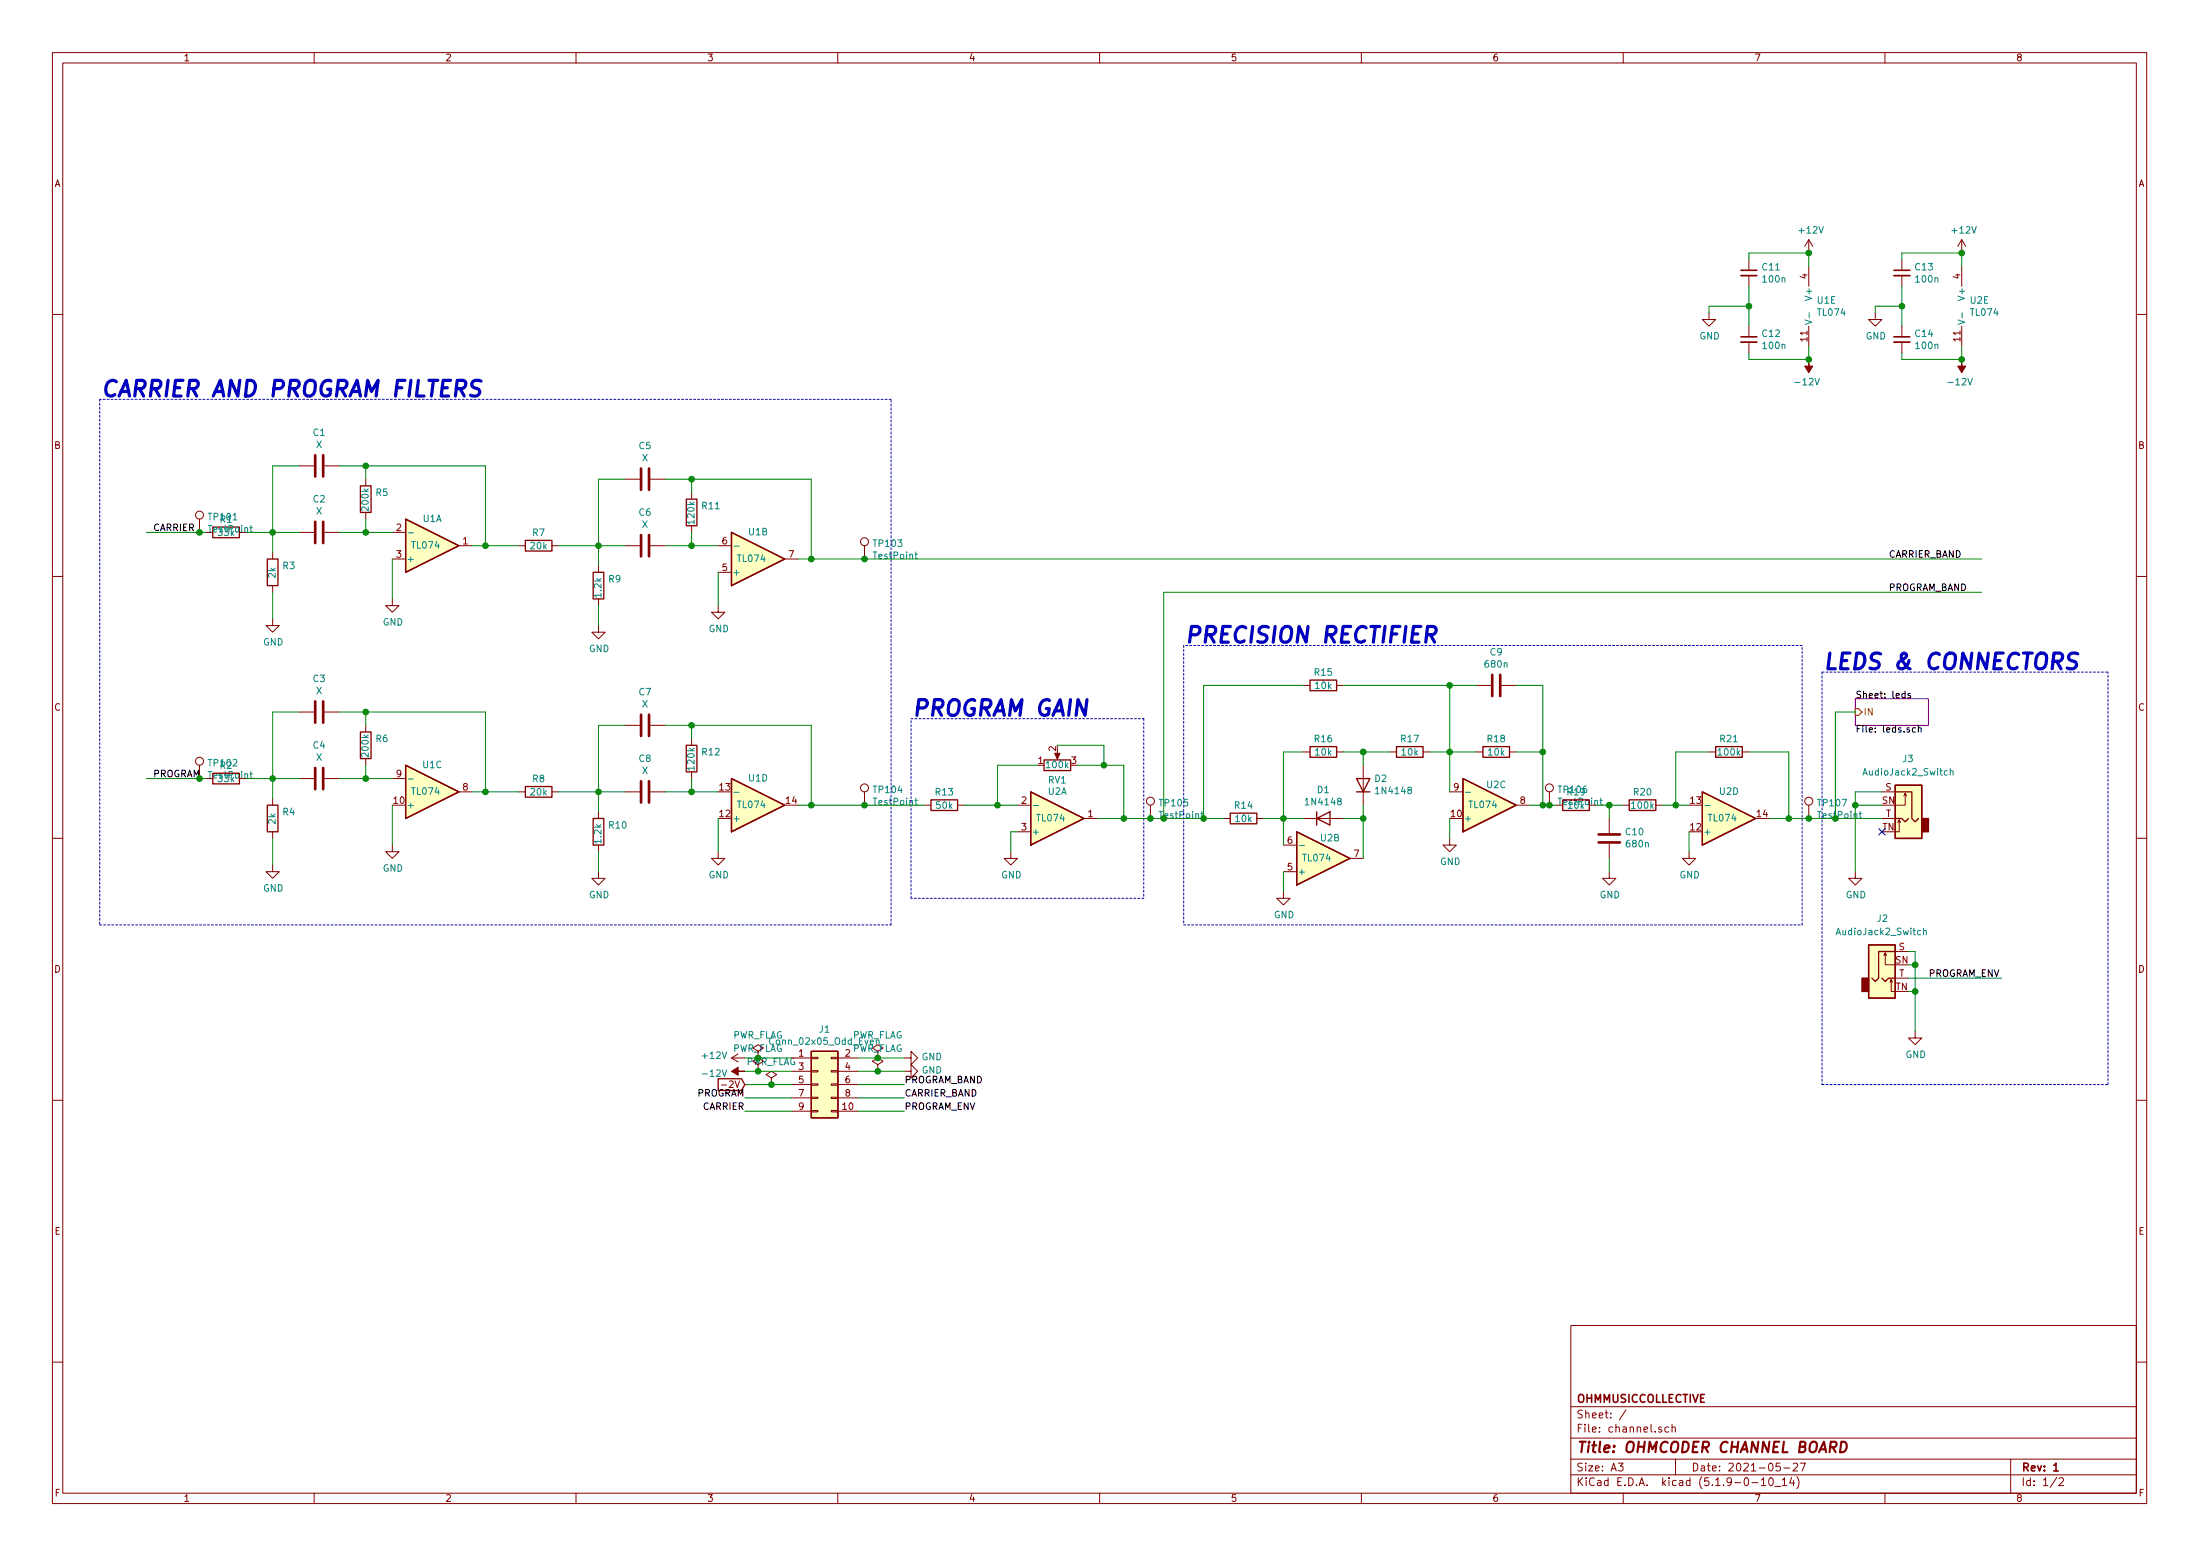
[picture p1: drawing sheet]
<svg xmlns="http://www.w3.org/2000/svg" width="420mm" height="297mm" viewBox="0 0 420 297" stroke-linecap="round" stroke-linejoin="round" font-family="sans-serif">
<g fill="none" stroke="#840000" stroke-width=".19">
<path d="M10 10h400v277h-400zM12 12h396v273.1h-396zM60 10v2M110 10v2M160 10v2M210 10v2M260 10v2M310 10v2M360 10v2M326.4 59.7v1.3h1.3l-1.3 1.3-1.3-1.3h1.3M334 49.6v2M334 52.6v2"/>
<path d="M345.4 45.8v2.5M345.4 50.8v3.8M345.4 45.8l-.7 1.2M345.4 45.8l.8 1.2M358.1 59.7v1.3h1.3l-1.3 1.3-1.2-1.3h1.2M363.2 49.6v2M363.2 52.6v2M374.6 45.8l-.7 1.2M374.6 45.8v2.5M374.6 50.8v3.8M374.6 45.8l.8 1.2M10 60h2"/>
<path d="M334 62.3v2M334 65.3v2M345.4 62.3v3.8M363.2 62.3v2M363.2 65.3v2M374.6 62.3v3.8M408 60h2M38.1 99.1v2.5M57.1 88.9h2.8M62 88.9h2.8M69.8 91.5v1.2M69.8 97.8v1.3"/>
<path d="M119.4 91.5h2.8M124.2 91.5h2.8M132.1 94v1.3M10 110h2M39.4 101.6h1.2M52.1 118.1v1.3h1.2l-1.2 1.3-1.3-1.3h1.3M52.1 105.4v1.3M52.1 111.8v1.3M57.1 101.6h2.8M62 101.6h2.8M74.9 114.3v1.3h1.3l-1.3 1.3-1.2-1.3h1.2M74.9 106.7h2.6"/>
<path d="M74.9 101.6h2.6M87.6 104.2h2.6M99.1 104.2h1.2M105.4 104.2h1.3M114.3 119.4v1.3h1.3l-1.3 1.3-1.3-1.3h1.3M114.3 108v1.3M114.3 114.3v1.3M119.4 104.2h2.8M124.2 104.2h2.8M132.1 100.4v1.2M137.2 115.6v1.3h1.2l-1.2 1.2-1.3-1.2h1.3M137.2 109.3h2.5"/>
<path d="M137.2 104.2h2.5M149.9 106.7h2.5M165.1 104.2v2.5M408 110h2M57.1 135.9h2.8M62 135.9h2.8M69.8 138.5v1.2M119.4 138.5h2.8M124.2 138.5h2.8M248.9 130.8h1.3M255.3 130.8h1.2M281.9 130.8h2.8"/>
<path d="M286.8 130.8h2.8M38.1 146.1v2.5M39.4 148.6h1.2M52.1 152.4v1.3M52.1 158.8v1.3M57.1 148.6h2.8M62 148.6h2.8M69.8 144.8v1.3M74.9 148.6h2.6M87.6 151.2h2.6M99.1 151.2h1.2M105.4 151.2h1.3"/>
<path d="M114.3 155v1.2M119.4 151.2h2.8M124.2 151.2h2.8M132.1 141v1.3M132.1 147.4v1.2M165.1 151.2v2.5M176.5 153.7h1.3M182.9 153.7h1.2M194.3 153.7h2.5M194.3 158.8h2.5M201.9 143.5v1.1M207 156.2h2.5"/>
<path d="M219.7 153.7v2.5M233.7 156.2h1.2M240 156.2h1.3M248.9 143.5h1.3M248.9 156.2h7.6M255.3 143.5h1.2M260.3 146.1v7.6M265.4 143.5h1.3M271.8 143.5h1.2M276.9 151.2h2.5M281.9 143.5h1.3M288.3 143.5h1.3"/>
<path d="M289.6 153.7h2.5M295.9 151.2v2.5M297.2 153.7h1.2M307.3 156.2v2.8M309.9 153.7h1.2M316.2 153.7h1.3M326.4 143.5h1.3M332.7 143.5h1.3M345.4 153.7v2.5M359.4 156.2h2.5M359.4 151.2h2.5M362.7 156.5l-.2 .5"/>
<path d="M363 157l-.3-.5v2.3h-.8M363.9 151.4l-.3 .5M364.1 151.9l-.2-.5v2.3h-2M10 160h2M52.1 165.1v1.3h1.2l-1.2 1.3-1.3-1.3h1.3M74.9 161.3v1.3h1.3l-1.3 1.3-1.2-1.3h1.2M114.3 166.4v1.3h1.3l-1.3 1.2-1.3-1.2h1.3M114.3 161.3v1.3M137.2 162.6v1.3h1.2l-1.2 1.2-1.3-1.2h1.3M193 162.6v1.3h1.3l-1.3 1.2-1.2-1.2h1.2M245.1 170.2v1.3h1.3l-1.3 1.3-1.3-1.3h1.3M245.1 166.4h2.5"/>
<path d="M245.1 161.3h2.5M257.8 163.9h2.5M276.9 160.1v1.2h1.2l-1.2 1.3-1.3-1.3h1.3M307.3 166.4v1.3h1.3l-1.3 1.2-1.2-1.2h1.2M307.3 161.1v2.8M322.6 162.6v1.3h1.2l-1.2 1.2-1.3-1.2h1.3M354.3 166.4v1.3h1.3l-1.3 1.2-1.2-1.2h1.2M408 160h2M359.8 182.4l.2-.5v2.3h1.9M360 181.9l.3 .5M360.9 187.5l.3-.5v2.3h.7M361.2 187l.2 .5"/>
<path d="M361.9 181.6h2.6M361.9 186.7h2.6M365.8 196.9v1.3h1.2l-1.2 1.2-1.3-1.2h1.3M10 210h2M137.8 207.1h1M139.7 202h2.5M139.7 202l1.3 .7M141 201.2l-1.3 .8M144.8 203.2l-1-.6 1-.6 1 .6-1 .6v1.3M144.8 204.5h.1M144.8 200.7l1-.6-1-.7-1 .7 1 .6v1.3M147.3 205.8l1-.7-1-.6-1 .6 1 .7v1.2"/>
<path d="M147.3 207h.1M151.1 202h3.8M151.1 212.1h3.8M151.1 204.5h3.8M151.1 207h3.8M151.1 209.6h3.8M154.9 212h1.3v.3h-1.3zM154.9 209.5h1.3v.2h-1.3zM154.9 204.4h1.3v.2h-1.3zM154.9 201.8h1.3v.3h-1.3zM154.9 206.9h1.3v.3h-1.3zM158.7 212h1.3v.3h-1.3z"/>
<path d="M158.7 209.5h1.3v.2h-1.3zM158.7 204.4h1.3v.2h-1.3zM158.7 201.8h1.3v.3h-1.3zM158.7 206.9h1.3v.3h-1.3zM160 202h3.8M160 212.1h3.8M160 204.5h3.8M160 207h3.8M160 209.6h3.8M167.6 200.7l1.1-.6-1.1-.7-1 .7 1 .6v1.3M167.6 202h.1M167.6 203.2l1.1-.6-1.1-.6-1 .6 1 .6v1.3"/>
<path d="M167.6 204.5h.1M172.7 202h1.3v-1.3l1.3 1.3-1.3 1.2v-1.2M172.7 204.5h1.3v-1.3l1.3 1.3-1.3 1.3v-1.3M408 210h2M300 253h108v32.1h-108zM10 260h2M300 278.5h108M300 274.5h108M300 268.5h108M309 279.3h1l-.5 .6 .4 .1v.7l-.2 .1-.7-.1M310.5 269.1l-1.2 2M317.3 272.5l-.3-.1-.2 .2v.2l.5 .2v.3h-.5"/>
<path d="M318.7 272.5l-.4-.1-.3 .3v.6l.3 .1 .4-.1M319.3 272.5l.2-.1 .4 .1 .1 .9M319.3 271.9v1.5M320 278.5v3M340 279.3h-.8v.7l.2-.1h.5l.1 .3v.5l-.2 .1-.6-.1M342.5 279.5l.5-.2 .3 .2v.2l-.9 1.1h.9M343.8 279.3h1l-.6 1.5M384 278.5v6.6M408 260h2M60 285.1v1.9M110 285.1v1.9M160 285.1v1.9"/>
<path d="M210 285.1v1.9M260 285.1v1.9M300 281.5h108M310 285.1v1.9M334.6 283h1.1M336.4 282.5l.4-.4v1.5M336.4 283.6h.8M337.9 282.3l.3-.2a.81 .81 0 0 1 .5 .6 .81 .81 0 0 1-.2 .8l-.2 .1a.79 .79 0 0 1-.4-1.3zM338.9 283.8h1.2M340.4 282.5l.4-.4v1.5M340.4 283.6h.8M340.7 280.2h1.1"/>
<path d="M342.2 282l-.4 1.1h.9M342.5 282.6v1M343.2 281.9a1.71 1.71 0 0 1 0 2.3M360 285.1v1.9M392.8 282l-1.3 2M393.2 282.3l.6-.2 .3 .4-.9 1.1h.9"/>
<circle cx="38.1" cy="98.3" r=".76"/>
<circle cx="165.1" cy="103.4" r=".76"/>
<circle cx="38.1" cy="145.3" r=".76"/>
<circle cx="165.1" cy="150.4" r=".76"/>
<circle cx="219.7" cy="152.9" r=".76"/>
<circle cx="295.9" cy="150.4" r=".76"/>
<circle cx="345.4" cy="152.9" r=".76"/>
</g>
<path d="M332.5 51.6h3M361.7 51.6h3M332.5 64.3h3M361.7 64.3h3M392.2 279.7l.5-.4v1.5M392.2 280.8h.9" fill="none" stroke="#840000" stroke-width=".3"/>
<path d="M351.7 275.2a.97 .97 0 0 1 1 .6 .97 .97 0 0 1-.3 1.1l-.5 .3h-.5z" fill="none" stroke="#840000" stroke-width=".41"/>
<path d="M354.3 133.4h14v5.1h-14z" fill="none" stroke="#840084" stroke-width=".19"/>
<path d="M363.8 132.4h-.3l-.3 .2 .1 .6h.5M363.8 131.9v1.3M364.8 132.4h-.2l-.2 .1v.2l.4 .2v.3h-.4M365.8 139l-.3-.1-.3 .3 .1 .5h.5M366.4 139.1l.1-.2 .4 .1v.8M366.4 138.5v1.3" fill="none" stroke="#000" stroke-width=".19"/>
<path d="M354.3 135.3h.7l.6 .6-.6 .7h-.7z" fill="none" stroke="#848400" stroke-width=".25"/>
<g fill="#ffffc2" stroke="#ffffc2" stroke-width=".19">
<path d="M139.7 101.6l10.2 5.1-10.2 5.1z"/>
<path d="M154.9 200.7h5.1v12.7h-5.1z"/>
<path d="M196.8 151.2l10.2 5-10.2 5.1z"/>
<path d="M247.6 158.8l10.2 5.1-10.2 5z"/>
<path d="M77.5 99.1l10.1 5.1-10.1 5.1z"/>
<path d="M139.7 148.6l10.2 5.1-10.2 5.1z"/>
<path d="M77.5 146.1l10.1 5.1-10.1 5z"/>
<path d="M325.1 151.2l10.2 5-10.2 5.1z"/>
<path d="M279.4 148.6l10.2 5.1-10.2 5.1z"/>
<path d="M361.9 149.9h5.1v10.2h-5.1z"/>
<path d="M356.9 180.4h5v10.1h-5z"/>
</g>
<g fill="none" stroke="#840000" stroke-width=".25">
<path d="M68.8 92.7h2.1v5.1h-2.1zM77.5 99.1l10.1 5.1-10.1 5.1zM131.1 95.3h2v5.1h-2zM40.6 100.6h5.1v2.1h-5.1zM51.1 106.7h2v5.1h-2zM100.3 103.2h5.1v2h-5.1zM113.3 109.3h2v5h-2zM139.7 101.6l10.2 5.1-10.2 5.1zM68.8 139.7h2.1v5.1h-2.1zM250.2 129.8h5.1v2.1h-5.1zM40.6 147.6h5.1v2h-5.1zM51.1 153.7h2v5.1h-2z"/>
<path d="M77.5 146.1l10.1 5.1-10.1 5zM100.3 150.2h5.1v2h-5.1zM113.3 156.2h2v5.1h-2zM131.1 142.3h2v5.1h-2zM139.7 148.6l10.2 5.1-10.2 5.1zM177.8 152.7h5.1v2h-5.1zM196.8 151.2l10.2 5-10.2 5.1zM199.4 145.1h5.1v2h-5.1zM234.9 155.2h5.1v2.1h-5.1zM247.6 158.8l10.2 5.1-10.2 5zM250.2 142.5h5.1v2.1h-5.1zM251.5 156.2l2.5-1.2v2.5z"/>
<path d="M251.5 155v2.5M259.1 148.6h2.5l-1.3 2.6zM259.1 151.2h2.5M266.7 142.5h5.1v2.1h-5.1zM279.4 148.6l10.2 5.1-10.2 5.1zM283.2 142.5h5.1v2.1h-5.1zM298.4 152.7h5.1v2h-5.1zM311.1 152.7h5.1v2h-5.1zM325.1 151.2l10.2 5-10.2 5.1zM327.7 142.5h5v2.1h-5zM361.9 149.9h5.1v10.2h-5.1zM361.9 156.2h1.3l.7 .7 .6-.7"/>
<path d="M361.9 151.2h3.2v5l.7 .7 .6-.7M356.9 180.4h5v10.1h-5zM359.4 186.7l.6 .7 .7-.7h1.2M361.9 181.6h-3.1v5.1l-.7 .7-.6-.7M137.2 205.9h4.4l.6 1.1-.6 1.2h-4.4zM154.9 200.7h5.1v12.7h-5.1z"/>
</g>
<g fill="none" stroke="#008484" stroke-width=".19">
<path d="M345.5 59.7v1M374.7 59.7v1M344.7 61.1l1.3 .4-1.3 .4M373.9 61.1l1.3 .4-1.3 .4M47.7 100.7h.5M47.9 100.3v1.1l.3 .2M78 101.7h.9M140.2 104.3h1M174.7 105.8h.5M174.9 105.4v1.1l.3 .1M47.7 147.7h.5M47.9 147.3v1.1l.3 .2"/>
<path d="M78 148.7h.9M140.2 151.2h1M174.7 152.8h.5M174.9 152.4v1.1l.3 .1M197.3 153.8h1M229.3 155.3h.5M229.5 154.9v1.1l.3 .2M279.9 151.2h1M305.5 152.8h.5M305.7 152.4v1.1l.3 .1M325.6 153.8h1M355.1 155.3h.4"/>
<path d="M355.2 154.9v1.1l.3 .2M372.5 147.3l.1-.2 .3 .1 .1 .8M372.5 146.7v1.3M248.1 161.4h1M367.4 177.7l.1-.1 .3 .1 .1 .7M367.4 177.2v1.2M167.4 198.7l.1-.2 .3 .1 .1 .8M167.4 198.5v.9"/>
</g>
<path d="M332.5 52.6h3M361.7 52.6h3M332.5 65.3h3M361.7 65.3h3" fill="none" stroke="#840000" stroke-width=".33"/>
<g fill="#840000" stroke="#840000" stroke-width=".19">
<path d="M139.7 204.5l1.3-.8v.8h1.2h-1.2v.8z"/>
<path d="M345.4 68.6v1.3h.8l-.8 1.3-.7-1.3h.7z"/>
<path d="M201.4 143.8h1l-.5 1.1z"/>
<path d="M374.6 68.6v1.3h.8l-.8 1.3-.7-1.3h.7z"/>
</g>
<g fill="none" stroke="#840000" stroke-width=".51">
<path d="M60.2 86.9v4.1M60.2 99.6v4.1M61.7 86.9v4.1M61.7 99.6v4.1M122.4 89.4v4.1M124 89.4v4.1M122.4 102.1v4.1M124 102.1v4.1M60.2 133.9v4.1M61.7 133.9v4.1M122.4 136.4v4.1M124 136.4v4.1"/>
<path d="M285 128.8v4.1M286.5 128.8v4.1M60.2 146.6v4.1M61.7 146.6v4.1M122.4 149.1v4.1M124 149.1v4.1M305.3 159.3h4.1M305.3 160.8h4.1"/>
</g>
<g fill="#840000" stroke="#840000" stroke-width=".25">
<path d="M367 156.2h1.3v2.6h-1.3z"/>
<path d="M355.6 186.7h1.3v2.6h-1.3z"/>
</g>
<g fill="none" stroke="#0000c2" stroke-width=".19" stroke-dasharray=".4 .4">
<path d="M19 76.2v100.4M170.2 76.2h-151.2M174 137.2h44.4M218.4 137.2v34.3M226.1 123.2v53.4M344.2 123.2h-118.1M348 128.3v78.7M348 128.3h54.6M19 176.6h151.2M170.2 176.6v-100.4M174 171.5v-34.3M218.4 171.5h-44.4"/>
<path d="M226.1 176.6h118.1M344.2 176.6v-53.4M348 207h54.6M402.6 207v-78.7"/>
</g>
<g fill="none" stroke="#008400" stroke-width=".19">
<path d="M334 58.5h-7.6v1.2M334 49.6v-1.3h11.4v2.5M334 54.6v7.7M363.2 49.6v-1.3h11.4v2.5M363.2 54.6v7.7M363.2 58.5h-5.1v1.2M345.4 66.1v2.5h-11.4v-1.3M374.6 66.1v2.5h-11.4v-1.3M57.1 88.9h-5v16.5M64.8 88.9h27.9v15.3M69.8 88.9v2.6M69.8 99.1v2.5"/>
<path d="M119.4 91.5h-5.1v16.5M127 91.5h27.9v15.2M132.1 91.5v2.5M27.9 101.6h11.5M47 101.6h10.1M52.1 113.1v5M64.8 101.6h10.1M74.9 106.7v7.6M90.2 104.2h8.9M106.7 104.2h12.7M114.3 115.6v3.8M127 104.2h10.2"/>
<path d="M132.1 101.6v2.6M137.2 109.3v6.3M152.4 106.7h226.1M378.5 113.1h-156.3v43.1M57.1 135.9h-5v16.5M64.8 135.9h27.9v15.3M69.8 135.9v2.6M119.4 138.5h-5.1v16.5M127 138.5h27.9v15.2M132.1 138.5v2.5M248.9 130.8h-19v25.4M256.5 130.8h25.4"/>
<path d="M276.9 130.8v20.4M289.6 130.8h5v22.9M354.3 135.9h-3.8v20.3M27.9 148.6h11.5M47 148.6h10.1M64.8 148.6h10.1M69.8 146.1v2.5M74.9 153.7v7.6M90.2 151.2h8.9M106.7 151.2h12.7M127 151.2h10.2M132.1 148.6v2.6"/>
<path d="M137.2 156.2v6.4M152.4 153.7h24.1M184.1 153.7h10.2M194.3 158.8h-1.3v3.8M198.1 146.1h-7.6v7.6M201.9 142.3h8.9v3.8M205.7 146.1h8.9v10.1M209.5 156.2h24.2M241.3 156.2h7.6M248.9 143.5h-3.8v17.8M256.5 143.5h8.9M256.5 156.2h3.8"/>
<path d="M260.3 143.5v2.6M260.3 153.7v10.2M273 143.5h8.9M276.9 156.2v3.9M289.6 143.5h5M292.1 153.7h5.1M304.8 153.7h5.1M307.3 153.7v2.5M317.5 153.7h5.1M322.6 158.8v3.8M326.4 143.5h-6.4v10.2M334 143.5h7.6v12.7"/>
<path d="M337.8 156.2h21.6M354.3 153.7h5.1M359.4 151.2h-5.1v15.2M52.1 160.1v5M114.3 162.6v3.8M245.1 166.4v3.8M307.3 163.9v2.5M364.5 181.6h1.3v15.3M364.5 189.3h1.3M364.5 184.2h1.3M364.5 186.7h17.8M142.2 212.1h8.9"/>
<path d="M142.2 209.6h8.9M142.2 204.5h8.9M142.2 207h8.9M144.8 202h6.3M163.8 202h8.9M163.8 212.1h8.9M163.8 209.6h8.9M163.8 204.5h8.9M163.8 207h8.9"/>
</g>
<path d="M91.9 72.8a1.25 1.25 0 0 0-1.6 .1 .68 .68 0 0 0 .3 1.1l.5 .2a.73 .73 0 0 1 .6 .8 .73 .73 0 0 1-.7 .6h-.8l-.4-.2M272.5 121.2h1.1a.83 .83 0 0 0 .7-.7 .83 .83 0 0 0-.5-.9h-1.2l-.3 3M273.2 121.2l.8 1.4M396.8 124.8a1.25 1.25 0 0 0-1.6 .2 .68 .68 0 0 0 .3 1.1l.6 .1a.73 .73 0 0 1 .5 .8 .73 .73 0 0 1-.7 .7h-.7l-.4-.2" fill="none" stroke="#0000c2" stroke-width=".61"/>
<g fill="#008400" stroke="#008400" stroke-width=".25">
<circle cx="69.9" cy="88.9" r=".51"/>
<circle cx="167.6" cy="202" r=".51"/>
<circle cx="92.7" cy="104.2" r=".51"/>
<circle cx="147.3" cy="207" r=".51"/>
<circle cx="167.6" cy="204.5" r=".51"/>
<circle cx="144.8" cy="204.5" r=".51"/>
<circle cx="114.3" cy="104.2" r=".51"/>
<circle cx="132.1" cy="104.2" r=".51"/>
<circle cx="374.6" cy="48.3" r=".51"/>
<circle cx="154.9" cy="153.7" r=".51"/>
<circle cx="374.6" cy="68.6" r=".51"/>
<circle cx="190.5" cy="153.7" r=".51"/>
<circle cx="345.4" cy="48.3" r=".51"/>
<circle cx="345.4" cy="68.6" r=".51"/>
<circle cx="154.9" cy="106.7" r=".51"/>
<circle cx="260.3" cy="156.2" r=".51"/>
<circle cx="260.3" cy="143.5" r=".51"/>
<circle cx="132.1" cy="138.5" r=".51"/>
<circle cx="334" cy="58.5" r=".51"/>
<circle cx="214.6" cy="156.2" r=".51"/>
<circle cx="114.3" cy="151.2" r=".51"/>
<circle cx="210.8" cy="146.1" r=".51"/>
<circle cx="363.2" cy="58.5" r=".51"/>
<circle cx="132.1" cy="151.2" r=".51"/>
<circle cx="354.3" cy="153.7" r=".51"/>
<circle cx="92.7" cy="151.2" r=".51"/>
<circle cx="69.9" cy="135.9" r=".51"/>
<circle cx="69.9" cy="101.6" r=".51"/>
<circle cx="69.9" cy="148.6" r=".51"/>
<circle cx="52.1" cy="148.6" r=".51"/>
<circle cx="38.1" cy="101.6" r=".51"/>
<circle cx="365.8" cy="184.2" r=".51"/>
<circle cx="365.8" cy="189.3" r=".51"/>
<circle cx="165.1" cy="106.7" r=".51"/>
<circle cx="132.1" cy="91.5" r=".51"/>
<circle cx="52.1" cy="101.6" r=".51"/>
<circle cx="165.1" cy="153.7" r=".51"/>
<circle cx="276.9" cy="143.5" r=".51"/>
<circle cx="229.9" cy="156.2" r=".51"/>
<circle cx="38.1" cy="148.6" r=".51"/>
<circle cx="341.6" cy="156.2" r=".51"/>
<circle cx="320" cy="153.7" r=".51"/>
<circle cx="219.7" cy="156.2" r=".51"/>
<circle cx="307.3" cy="153.7" r=".51"/>
<circle cx="294.6" cy="153.7" r=".51"/>
<circle cx="345.4" cy="156.2" r=".51"/>
<circle cx="294.6" cy="143.5" r=".51"/>
<circle cx="276.9" cy="130.8" r=".51"/>
<circle cx="295.9" cy="153.7" r=".51"/>
<circle cx="245.1" cy="156.2" r=".51"/>
</g>
<path d="M358.8 158.2l1.2 1.2M360 158.2l-1.2 1.2" fill="none" stroke="#000084" stroke-width=".19"/>
<g font-size="4.2" fill="#0000c2">
<text x="19" y="75.8">CARRIER AND PROGRAM FILTERS</text>
<text x="226.1" y="122.7">PRECISION RECTIFIER</text>
<text x="348" y="127.8">LEDS &amp; CONNECTORS</text>
<text x="174" y="136.7">PROGRAM GAIN</text>
</g>
<text font-size="2.8" fill="#840000" x="301" y="277.3">Title: OHMCODER CHANNEL BOARD</text>
<g font-size="2.1" fill="#840000">
<text x="301" y="267.8">OHMMUSICCOLLECTIVE</text>
<text x="301" y="273.5">File: channel.sch</text>
<text x="301" y="270.8">Sheet: /</text>
<text x="301" y="280.9">Size: A3</text>
<text x="323" y="280.9">Date: 2021-05-27</text>
<text x="386" y="280.9">Rev: 1</text>
<text x="301" y="283.7">KiCad E.D.A. kicad (5.1.9-0-10_14)</text>
<text x="386" y="283.7">Id: 1/2</text>
</g>
<g font-size="1.8" fill="#840000">
<text x="35" y="11.7">1</text>
<text x="85" y="11.7">2</text>
<text x="135" y="11.7">3</text>
<text x="185" y="11.7">4</text>
<text x="235" y="11.7">5</text>
<text x="285" y="11.7">6</text>
<text x="335" y="11.7">7</text>
<text x="385" y="11.7">8</text>
<text x="10.4" y="35.7">A</text>
<text x="408.4" y="35.7">A</text>
<text x="345.2" y="53.2" transform="rotate(-90 345.2 53.2)">4</text>
<text x="374.4" y="53.2" transform="rotate(-90 374.4 53.2)">4</text>
<text x="345.2" y="65.1" transform="rotate(-90 345.2 65.1)">11</text>
<text x="374.4" y="65.1" transform="rotate(-90 374.4 65.1)">11</text>
<text x="10.4" y="85.7">B</text>
<text x="408.4" y="85.7">B</text>
<text x="75.7" y="101.4">2</text>
<text x="75.7" y="106.5">3</text>
<text x="88.4" y="103.9">1</text>
<text x="137.9" y="103.9">6</text>
<text x="150.6" y="106.5">7</text>
<text x="137.9" y="109">5</text>
<text x="10.4" y="135.7">C</text>
<text x="408.4" y="135.7">C</text>
<text x="201.7" y="143.4" transform="rotate(-90 201.7 143.4)">2</text>
<text x="40" y="148.6">TestPoint</text>
<text x="75.7" y="148.4">9</text>
<text x="198.3" y="145.8">1</text>
<text x="204.6" y="145.8">3</text>
<text x="75.2" y="153.5">10</text>
<text x="88.4" y="150.9">8</text>
<text x="137.5" y="156">12</text>
<text x="137.5" y="150.9">13</text>
<text x="150.2" y="153.5">14</text>
<text x="195.1" y="153.5">2</text>
<text x="207.8" y="156">1</text>
<text x="277.2" y="156">10</text>
<text x="277.6" y="150.9">9</text>
<text x="290.3" y="153.5">8</text>
<text x="297.8" y="153.7">TestPoint</text>
<text x="322.9" y="153.5">13</text>
<text x="335.6" y="156">14</text>
<text x="359.5" y="153.5">SN</text>
<text x="360.1" y="150.9">S</text>
<text x="360.1" y="156">T</text>
<text x="195.1" y="158.5">3</text>
<text x="245.9" y="161.1">6</text>
<text x="322.9" y="158.5">12</text>
<text x="359.5" y="158.5">TN</text>
<text x="245.9" y="166.2">5</text>
<text x="258.6" y="163.6">7</text>
<text x="10.4" y="185.7">D</text>
<text x="362" y="183.9">SN</text>
<text x="362.6" y="181.4">S</text>
<text x="408.4" y="185.7">D</text>
<text x="362.1" y="189">TN</text>
<text x="362.7" y="186.5">T</text>
<text x="152.6" y="201.7">1</text>
<text x="161.4" y="201.7">2</text>
<text x="138.7" y="207.7">-2V</text>
<text x="152.6" y="204.3">3</text>
<text x="152.6" y="206.8">5</text>
<text x="152.6" y="209.3">7</text>
<text x="161.4" y="204.3">4</text>
<text x="161.4" y="206.8">6</text>
<text x="161.4" y="209.3">8</text>
<text x="152.6" y="211.9">9</text>
<text x="161" y="211.9">10</text>
<text x="10.4" y="235.7">E</text>
<text x="408.4" y="235.7">E</text>
<text x="10.5" y="285.7">F</text>
<text x="35" y="286.7">1</text>
<text x="85" y="286.7">2</text>
<text x="135" y="286.7">3</text>
<text x="185" y="286.7">4</text>
<text x="235" y="286.7">5</text>
<text x="285" y="286.7">6</text>
<text x="335" y="286.7">7</text>
<text x="385" y="286.7">8</text>
<text x="408.5" y="285.7">F</text>
</g>
<g font-size="1.8" fill="#008484">
<text x="343.7" y="44.6">+12V</text>
<text x="372.9" y="44.6">+12V</text>
<text x="336.6" y="51.6">C11</text>
<text x="336.8" y="53.9">100n</text>
<text x="365.8" y="51.6">C13</text>
<text x="366" y="53.9">100n</text>
<text x="346.1" y="57" transform="rotate(-90 346.1 57)">V+</text>
<text x="347.1" y="58">U1E</text>
<text x="375.3" y="57" transform="rotate(-90 375.3 57)">V+</text>
<text x="376.3" y="58">U2E</text>
<text x="324.6" y="64.8">GND</text>
<text x="336.6" y="64.3">C12</text>
<text x="347.2" y="60.3">TL074</text>
<text x="356.3" y="64.8">GND</text>
<text x="365.8" y="64.3">C14</text>
<text x="376.5" y="60.3">TL074</text>
<text x="336.8" y="66.6">100n</text>
<text x="366" y="66.6">100n</text>
<text x="343.2" y="73.6">-12V</text>
<text x="372.4" y="73.6">-12V</text>
<text x="59.8" y="83.2">C1</text>
<text x="60.4" y="85.5">X</text>
<text x="122.1" y="85.8">C5</text>
<text x="122.6" y="88.1">X</text>
<text x="59.8" y="95.9">C2</text>
<text x="71.8" y="94.7">R5</text>
<text x="40" y="99.3">TP101</text>
<text x="40" y="101.6">TestPoint</text>
<text x="42.1" y="99.8">R1</text>
<text x="60.4" y="98.2">X</text>
<text x="70.4" y="97.4" transform="rotate(-90 70.4 97.4)">200k</text>
<text x="80.8" y="99.7">U1A</text>
<text x="122.1" y="98.5">C6</text>
<text x="122.6" y="100.8">X</text>
<text x="132.6" y="99.9" transform="rotate(-90 132.6 99.9)">120k</text>
<text x="134.1" y="97.2">R11</text>
<text x="41.7" y="102.3">33k</text>
<text x="77.6" y="107.4">+</text>
<text x="78.7" y="104.7">TL074</text>
<text x="101.4" y="104.9">20k</text>
<text x="101.8" y="102.3">R7</text>
<text x="141" y="107.3">TL074</text>
<text x="143" y="102.2">U1B</text>
<text x="167" y="104.4">TP103</text>
<text x="167" y="106.7">TestPoint</text>
<text x="52.6" y="110.3" transform="rotate(-90 52.6 110.3)">2k</text>
<text x="54.1" y="108.6">R3</text>
<text x="114.9" y="114" transform="rotate(-90 114.9 114)">1.2k</text>
<text x="116.3" y="111.2">R9</text>
<text x="139.8" y="109.9">+</text>
<text x="73.1" y="119.4">GND</text>
<text x="50.2" y="123.2">GND</text>
<text x="112.5" y="124.5">GND</text>
<text x="135.3" y="120.7">GND</text>
<text x="284.6" y="125.1">C9</text>
<text x="59.8" y="130.2">C3</text>
<text x="251.1" y="129">R15</text>
<text x="251.3" y="131.5">10k</text>
<text x="283.7" y="127.4">680n</text>
<text x="60.4" y="132.5">X</text>
<text x="122.1" y="132.8">C7</text>
<text x="122.6" y="135.1">X</text>
<text x="59.8" y="142.9">C4</text>
<text x="71.8" y="141.7">R6</text>
<text x="251.1" y="141.7">R16</text>
<text x="267.6" y="141.7">R17</text>
<text x="284.1" y="141.7">R18</text>
<text x="328.6" y="141.7">R21</text>
<text x="40" y="146.3">TP102</text>
<text x="41.7" y="149.3">33k</text>
<text x="42.1" y="146.8">R2</text>
<text x="60.4" y="145.2">X</text>
<text x="70.4" y="144.4" transform="rotate(-90 70.4 144.4)">200k</text>
<text x="80.8" y="146.6">U1C</text>
<text x="101.8" y="149.3">R8</text>
<text x="122.1" y="145.5">C8</text>
<text x="122.6" y="147.8">X</text>
<text x="132.6" y="146.9" transform="rotate(-90 132.6 146.9)">120k</text>
<text x="134.1" y="144.2">R12</text>
<text x="143" y="149.2">U1D</text>
<text x="199.9" y="146.6">100k</text>
<text x="200.2" y="149.6">RV1</text>
<text x="251.3" y="144.2">10k</text>
<text x="262.6" y="149.3">D2</text>
<text x="267.8" y="144.2">10k</text>
<text x="284.3" y="144.2">10k</text>
<text x="328.2" y="144.2">100k</text>
<text x="356.2" y="148">AudioJack2_Switch</text>
<text x="363.4" y="145.5">J3</text>
<text x="54.1" y="155.6">R4</text>
<text x="77.6" y="154.3">+</text>
<text x="78.7" y="151.7">TL074</text>
<text x="101.4" y="151.9">20k</text>
<text x="141" y="154.3">TL074</text>
<text x="167" y="151.4">TP104</text>
<text x="167" y="153.7">TestPoint</text>
<text x="178.7" y="151.9">R13</text>
<text x="178.9" y="154.4">50k</text>
<text x="200.2" y="151.7">U2A</text>
<text x="221.6" y="153.9">TP105</text>
<text x="235.9" y="154.4">R14</text>
<text x="249.6" y="153.7">1N4148</text>
<text x="251.6" y="151.4">D1</text>
<text x="263" y="151.6">1N4148</text>
<text x="280.7" y="154.3">TL074</text>
<text x="284" y="150.5">U2C</text>
<text x="297.8" y="151.4">TP106</text>
<text x="299.4" y="151.9">R19</text>
<text x="299.5" y="154.4">10k</text>
<text x="311.7" y="154.4">100k</text>
<text x="312.1" y="151.9">R20</text>
<text x="328.4" y="151.7">U2D</text>
<text x="347.3" y="153.9">TP107</text>
<text x="52.6" y="157.3" transform="rotate(-90 52.6 157.3)">2k</text>
<text x="114.9" y="160.9" transform="rotate(-90 114.9 160.9)">1.2k</text>
<text x="116.4" y="158.2">R10</text>
<text x="139.8" y="156.9">+</text>
<text x="197" y="159.4">+</text>
<text x="198.1" y="156.8">TL074</text>
<text x="236" y="156.9">10k</text>
<text x="252.2" y="160.6">U2B</text>
<text x="279.5" y="156.9">+</text>
<text x="310.5" y="159.4">C10</text>
<text x="310.7" y="161.8">680n</text>
<text x="325.2" y="159.4">+</text>
<text x="326.4" y="156.8">TL074</text>
<text x="73.1" y="166.4">GND</text>
<text x="135.3" y="167.7">GND</text>
<text x="191.2" y="167.7">GND</text>
<text x="247.8" y="167">+</text>
<text x="248.9" y="164.4">TL074</text>
<text x="275" y="165.1">GND</text>
<text x="320.8" y="167.7">GND</text>
<text x="50.2" y="170.2">GND</text>
<text x="112.5" y="171.5">GND</text>
<text x="305.5" y="171.5">GND</text>
<text x="352.5" y="171.5">GND</text>
<text x="243.3" y="175.3">GND</text>
<text x="351.1" y="178.5">AudioJack2_Switch</text>
<text x="358.5" y="176">J2</text>
<text x="156.5" y="197.1">J1</text>
<text x="134.3" y="202.1">+12V</text>
<text x="139.8" y="200.8">PWR_FLAG</text>
<text x="139.8" y="198.3">PWR_FLAG</text>
<text x="147.4" y="199.5">Conn_02x05_Odd_Even</text>
<text x="162.7" y="198.3">PWR_FLAG</text>
<text x="162.7" y="200.8">PWR_FLAG</text>
<text x="176" y="202.4">GND</text>
<text x="363.9" y="202">GND</text>
<text x="134.5" y="205.6">-12V</text>
<text x="176" y="204.9">GND</text>
</g>
<g font-size="1.8">
<text x="29.2" y="101.4">CARRIER</text>
<text x="360.7" y="106.5">CARRIER_BAND</text>
<text x="360.7" y="112.8">PROGRAM_BAND</text>
<text x="354.3" y="133.3">Sheet: leds</text>
<text x="354.3" y="139.8">File: leds.sch</text>
<text x="29.2" y="148.4">PROGRAM</text>
<text x="368.3" y="186.5">PROGRAM_ENV</text>
<text x="133" y="209.3">PROGRAM</text>
<text x="172.7" y="209.3">CARRIER_BAND</text>
<text x="172.7" y="206.8">PROGRAM_BAND</text>
<text x="134.2" y="211.9">CARRIER</text>
<text x="172.7" y="211.9">PROGRAM_ENV</text>
</g>
<text font-size="1.8" fill="#848400" x="355.9" y="136.6">IN</text>
<g font-size="1.8" fill="#008400">
<text x="221.6" y="156.2">TestPoint</text>
<text x="347.3" y="156.2">TestPoint</text>
<text x="142.4" y="203.3">PWR_FLAG</text>
</g>
</svg>
